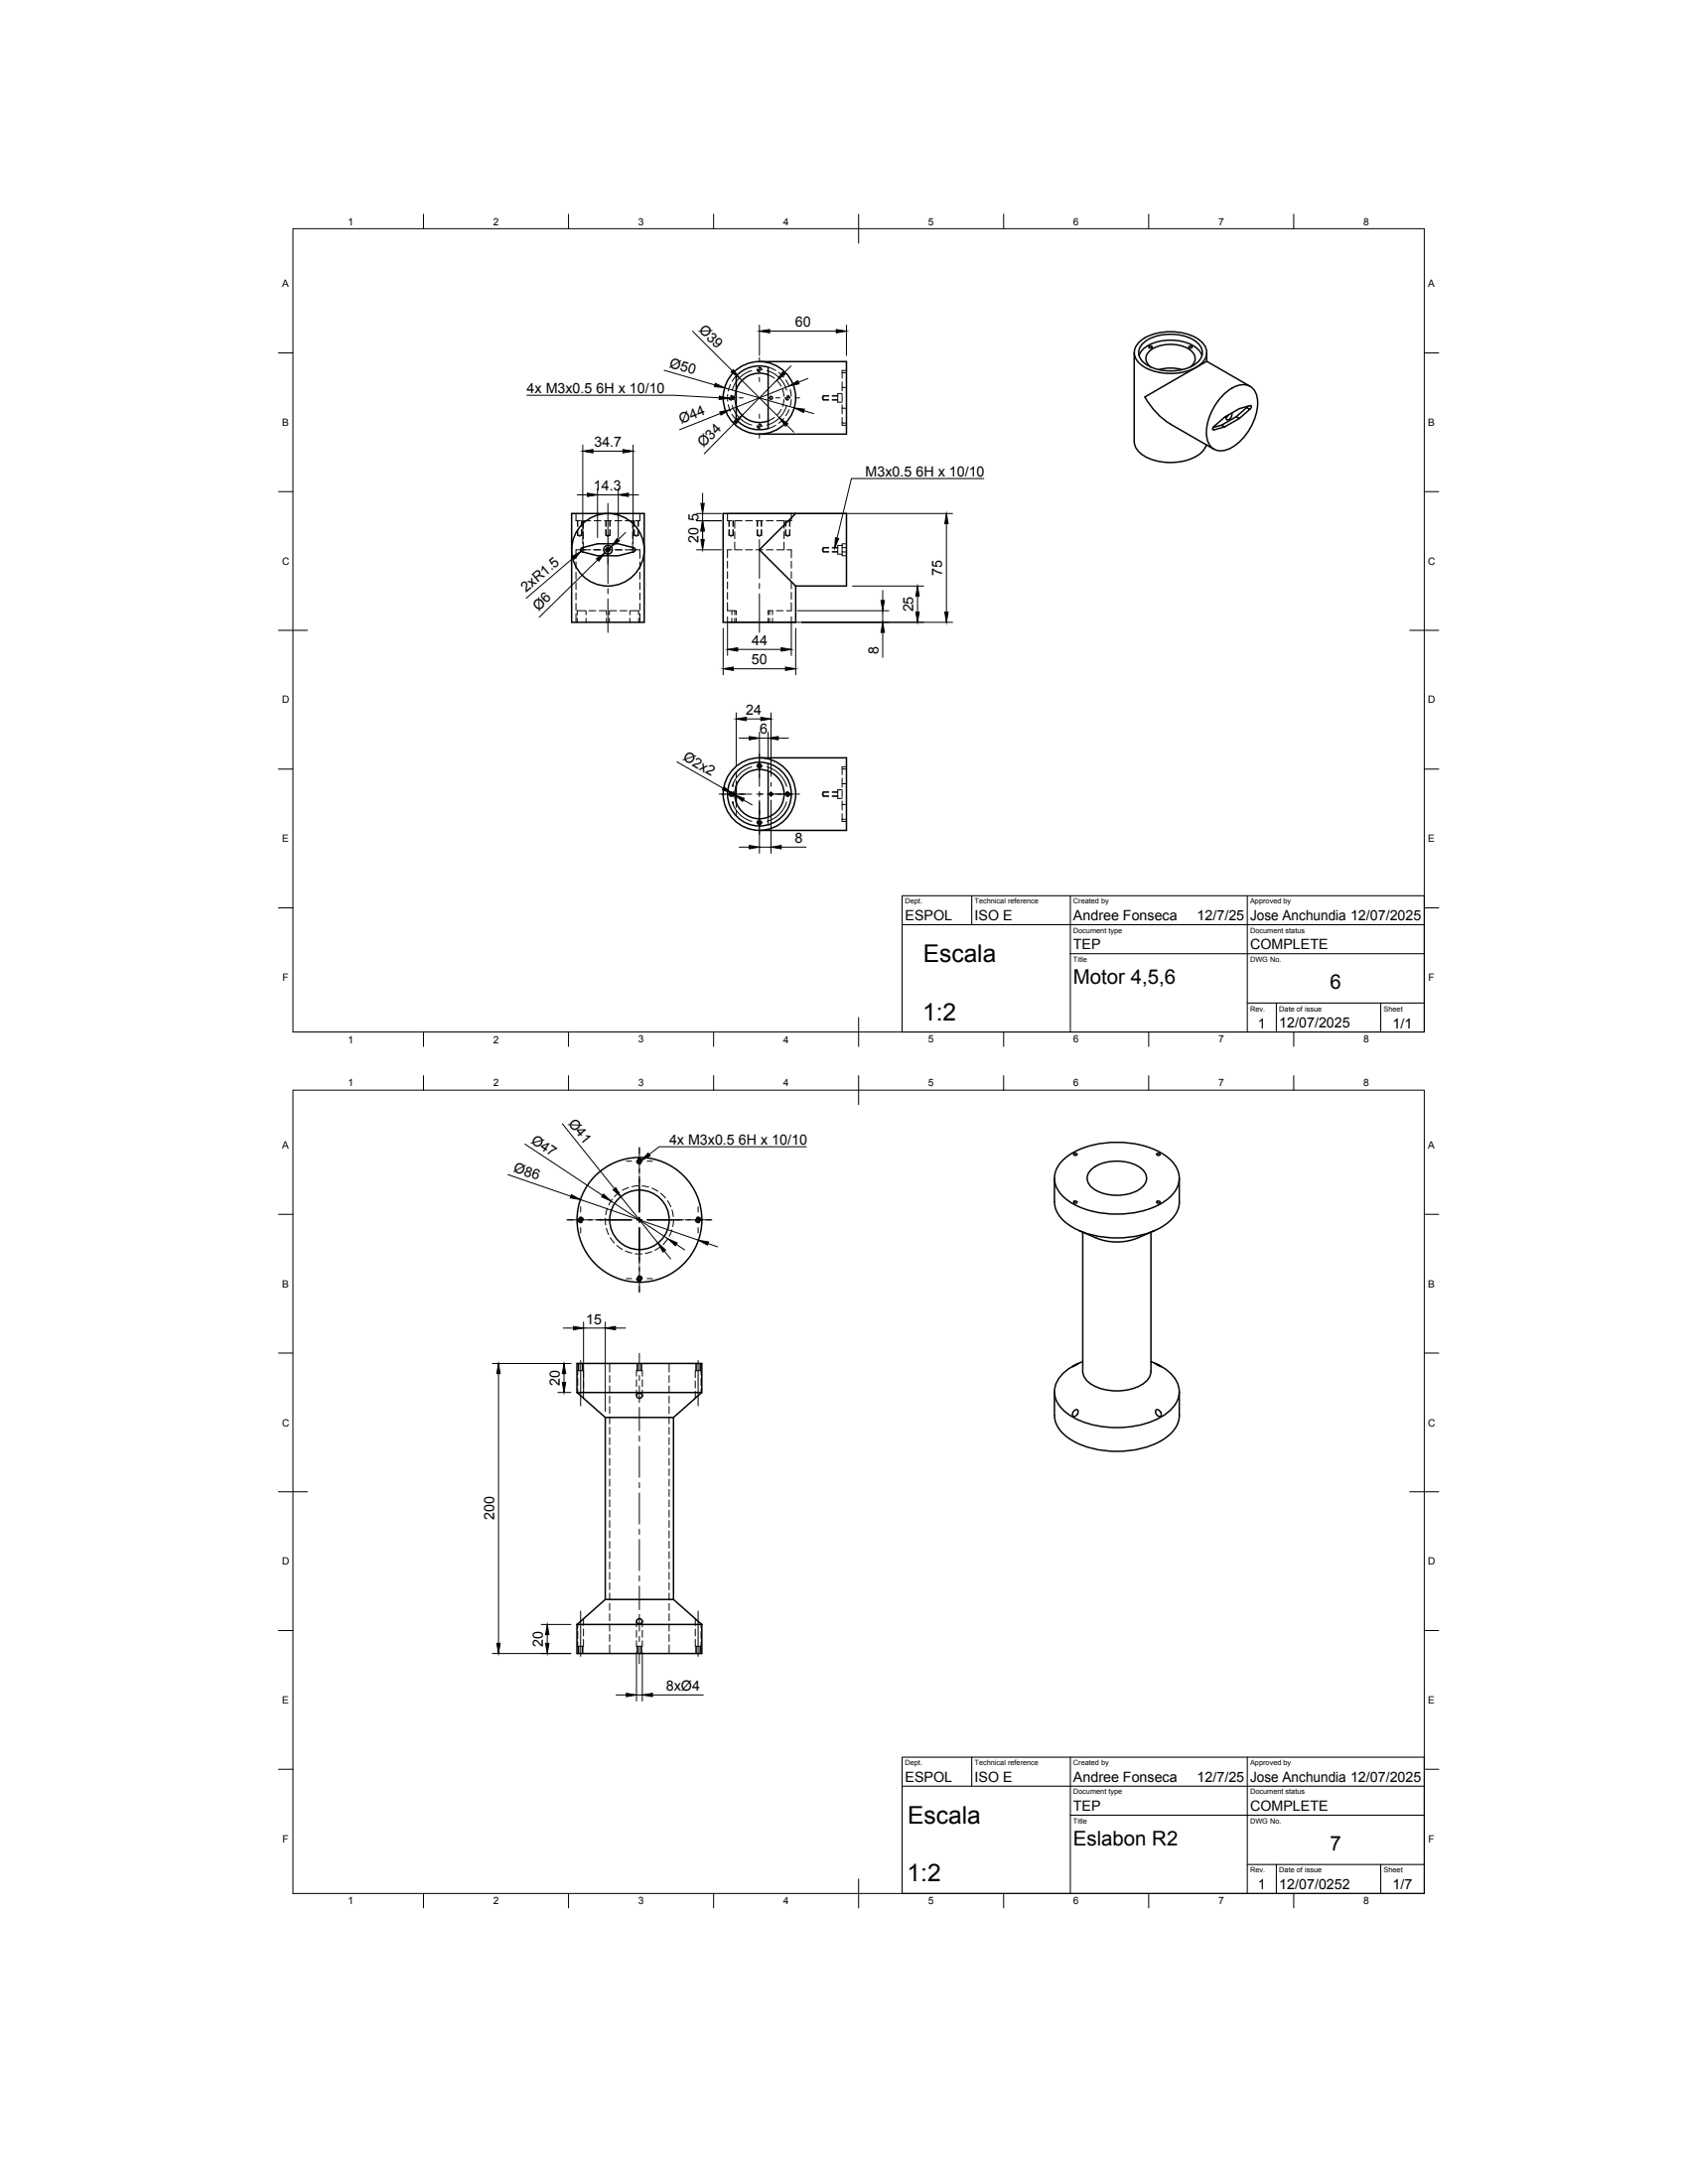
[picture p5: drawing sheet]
<svg xmlns="http://www.w3.org/2000/svg" width="216mm" height="279mm" viewBox="0 0 216 279" stroke-linecap="round" stroke-linejoin="round" font-family="sans-serif">
<g fill="none" stroke="#000" stroke-width=".13">
<path d="M37.5 29.3h144.7v102.7h-144.7zM54.2 27.4v1.9M72.7 27.4v1.9M91.3 27.4v1.9M109.8 27.4v3.7M128.4 27.4v1.9M146.9 27.4v1.9M165.5 27.4v1.9M35.6 45.1h1.9M67.4 50.6h18.8l6.3 .3M74.5 56.9v12.7M75.8 57.7h3.9"/>
<path d="M81 56.9v12.7M84.9 47.4l6.5 1.9M88.6 42.4l5.1 5M92.1 52.9l-5.2 2.1M92.7 49.6l8.9 2.6M93.1 50.5v.8M93.1 51.8l.3 .8M93.2 50.9h.6M93.2 50.8l.1 .3 .2 .1M93.3 50.9l.1 .2h.2M93.4 50.7h.2l.1 .2M93.4 49.2l-.3 .8"/>
<path d="M93.5 50.6v.6M93.6 50.6l.1 .1 .1 .2M93.6 53l.6 .7M93.7 51.9a3.6 3.6 0 0 0 2.4 2.5M94 51.1l.2 .9M94 54.1l-3.9 4M94.2 48.1l-.6 .7M94.2 49.8l-.2 .9M94.5 50.9h.5M94.6 48.3l5.1 5.2M96.1 47.4a3.6 3.6 0 0 0-2.4 2.5M96.8 47.3h.7"/>
<path d="M96.8 54.5h.7M96.8 54.5l.1 .2 .2 .1M96.8 47.2l.1 .2 .2 .2M96.9 54.5l.1 .2h.2M96.9 47.3l.1 .2h.2M97 54.3h.2l.2 .2M97 47.1h.2l.2 .2M97.1 41.6v3.9M97.1 45.7v.6M97.1 46.9v.7M97.1 48.3v.5M97.1 53v.5"/>
<path d="M97.1 54.2v.7M97.1 55.5v.6M97.2 54.2l.2 .2v.2M97.2 47l.2 .1v.2M98.1 47.4a3.6 3.6 0 0 1 2.5 2.5M98.2 47l1 .4M98.2 47.9l.9 .5M98.4 42.4h8.6M99.1 53.4l-.9 .5M99.2 50.9h.6M99.2 54.4l-1 .4M99.3 48.7l-4.4 4.4"/>
<path d="M99.4 48.7l.5 .7M99.6 47.6l.6 .7M99.9 52.4l-.5 .7M100.1 49.8l.2 .9M100.2 53.5l-.6 .6M100.3 51.1l-.2 .9M100.4 50.9h.7M100.5 50.8v.3l.2 .1M100.5 48.6l.4 .8M100.5 50.9l.1 .2h.3M100.6 51.9a3.6 3.6 0 0 1-2.5 2.5M100.6 54.4l.9 .9"/>
<path d="M100.6 50.7h.2l.2 .2M100.7 50.6v.6M100.8 50.6l.2 .1v.2M100.9 52.4l-.4 .8M100.9 49.4l-7.6 3M101.1 49.8l.1 .9M101.2 46.8l-.9 .9M101.2 51.1l-.1 .9M101.7 50.9h.6M102.8 52.5l1.3 .4M103.3 48.4l-1.2 .5M106 50.7h-.7l-.1 .2 .1 .2h.7"/>
<path d="M106 50.6h-.7v.6h.7M106.4 51.1h.8M106.4 50.7h.8M106.4 51.2h.8M106.4 50.6h.8M107.7 50.3h-.5v1.2h.5M107.7 48.9v.7h.6M107.7 51.8v.4h.6M107.7 53.4v.7h.6M107.7 54.1v.3h.6M107.7 47.7v.7M107.7 49.6v.4"/>
<path d="M107.7 50.5v.8M107.7 52.2v.7M108.3 47.4h-.6v.3h.6M108.3 41.6v3.9M182.2 45.1h1.8M35.6 62.9h1.9M73.3 71.4l-6 5.1M73.7 65.7v.9h.5M73.7 71.9v.9M73.7 73.2v.9M73.7 74.5v.9M73.7 75.9v.8"/>
<path d="M73.7 77.2v.9M73.7 78.5v1.1M73.8 79.1v.5M73.8 63.3h1.3M73.9 67.8v.7h.5v-.7M73.9 66.6v.7M73.9 67.8v.7l.2 .1 .3-.1v-.7M74.2 70.3h.7M74.2 70.3h-.5v1.1M74.4 66.6v.7M74.5 70.3l-.2 .2M74.5 70v.7"/>
<path d="M74.6 66.6v1M74.6 68v.9M74.6 69.4v.9M74.7 70.3h.8M74.7 66.6h.8M74.9 78.1h-1.1v.5M75 78.1v.5M75 79.1v.5M75.3 78.1h.9M75.9 70.3h.9M76 70.3h.9M76 66.6h.9"/>
<path d="M76.4 62.5v6.3M76.4 63.3h2.7M76.4 71.6l-7.4 7.4M76.6 78.1h.9M77.3 70.3h.9M77.3 66.6h.9M77.4 70.3h.7M77.5 67.8v.7h.5v-.7M77.5 66.6v.7M77.5 67.8v.7l.3 .1 .2-.1v-.7M77.6 78.1v.5M77.6 79.1v.5"/>
<path d="M77.8 64.4v10.2M77.8 75.3v.7M77.8 76.6v4.3M77.9 78.1v.5M77.9 79.1v.5M78 78.1h.9M78 66.6v.7M78 70.3a.29 .29 0 0 0-.3-.2 .29 .29 0 0 0-.2 .3 .29 .29 0 0 0 .3 .2M78.2 69.9l-.8 .8M78.6 70.3h.9M78.6 66.6h.9M78.8 70.3h.8"/>
<path d="M79.1 62.5v6.3M79.3 78.1h.9M80 70.3h.8M80 66.6h.8M80 68.1l-.9 .9M80.4 63.3h1.3M80.6 78.1v.5M80.6 79.1v.5M80.6 78.1h1.1v.5M80.6 70.3h.7M80.9 66.6v1M80.9 68v.9"/>
<path d="M80.9 69.4v.9M81 70v.7M81.1 67.8v.7h.6v-.7M81.1 66.6v.7M81.1 67.8v.7l.3 .1 .2-.1v-.7M81.3 70.3h.5v1.1M81.6 66.6v.7M81.7 66.6v.7M81.7 79.1v.5M81.8 65.7v.9h-.5M81.8 71.9v.9M81.8 73.2v.9"/>
<path d="M81.8 74.5v.9M81.8 75.9v.8M81.8 77.2v.9M81.8 78.5v1.1M89.1 66.6h3.2M89.1 70.3h3.2M89.1 65.7h3.2M89.9 63.1v1.3M89.9 65.7v.9M89.9 67.9v1.3M93 77.1v1h1.2v.5M93 65.7v.9h.6"/>
<path d="M93 71.8v.9M93 73.1v.9M93 74.5v.8M93 75.8v.9M93.1 78.9v5M93.2 67.8v.7h.6v-.7M93.2 66.6v.7M93.3 67.8v.7l.2 .1 .2-.1v-.7M93.3 66.6v.7M93.3 79.6h28.5M93.3 65.7h28.5M93.6 70.3h-.6v1.1"/>
<path d="M93.6 78.1v.5M93.6 79.1v.5M93.7 66.6v.7M93.8 66.6v.7M94 66.6v1M94 68v.9M94 69.4v.9M94 78.1v.5M94 79.1v.5M94 70.3h.9M94 66.6h.9M94.2 79.1v.5"/>
<path d="M95.4 70.3h.8M95.4 66.6h.8M96.7 70.3h.9M96.7 66.6h.9M96.8 67.8v.7h.6v-.7M96.8 66.6v.7M96.9 67.8v.7l.2 .1 .3-.1v-.7M96.9 66.6v.7M97.1 69v5M97.1 74.6v.7M97.1 76v4.9M97.4 66.6v.7"/>
<path d="M98 70.3h.9M98 66.6h.9M98.2 79.1v.5M98.4 78.1v.5M98.4 79.1v.5M98.8 78.1v.5M98.8 79.1v.5M98.8 78.1h-.6v.5M99.3 78.1h.9M99.3 70.3h.9M99.3 66.6h.9M100.3 66.6v1"/>
<path d="M100.3 68v.9M100.3 69.4v.9M100.5 67.8v.7h.5v-.7M100.5 66.6v.7M100.5 67.8v.7l.3 .1 .2-.1v-.7M100.7 70.3h.5v1.1M101 66.6v.7M101.2 77.1v1h-.6M101.2 65.7v.9h-.5M101.2 71.8v.9M101.2 73.1v.9M101.2 74.5v.8"/>
<path d="M101.2 75.8v.9M101.2 78.9v5M102 78.1h11.7M106 70.1h-.7l-.1 .2 .1 .3h.7M106 70h-.7v.6h.7M106.4 70.6h.8M106.4 70.1h.8M106.4 70h.8M107.7 69.8h-.5v1.1h.5M107.7 70.1v.5h.6M107.7 70.6v.5h.6M108.3 69.6h-.6v.5h.6"/>
<path d="M109 75h9.1M112.9 75.5v1.3M112.9 78.1v1.5M117.4 76.3v2M121.1 67v11.3M125.8 61.2h-16.9l-1.8 7.6M182.2 62.9h1.8M35.6 80.6h3.7M35.6 98.4h1.9M86.6 97.5l5.9 3.4M92.5 80.4v5.9M93.8 85.6h6.7"/>
<path d="M94.2 91.2v6.8M94.2 98.8v.6M94.2 99.9v.6M94.3 83.1h5.6M94.5 94.4h1.3M95.5 92h1.8M96.1 98.1a3.6 3.6 0 0 0-2.4 2.5M97.1 97.7a.29 .29 0 0 0-.2 .3 .29 .29 0 0 0 .3 .3 .29 .29 0 0 0 .2-.4M97.1 93.7v6.9M97.1 94.4h1.1M97.5 98h-.7M98.1 98.1a3.6 3.6 0 0 1 2.5 2.5"/>
<path d="M98.2 93.7v3.2M98.2 97.7v.9M98.6 91.2v8.1M99.5 94.4h1.3M101.8 80.4v5.9M107.7 99.5v.8h.6M107.7 98.4v.7M108.3 98.1h-.6v.3h.6M112.9 80.9v3.2M180.3 80.6h3.7M182.2 98.4h1.8M35.6 116.1h1.9"/>
<path d="M92 101.6h4.1M93.5 101.3a.29 .29 0 0 0-.3 .3 .29 .29 0 0 0 .4 .3 .29 .29 0 0 0 .2-.4M93.5 101.3v.6M93.6 101.5l.4 .2M93.7 102.6a3.6 3.6 0 0 0 2.4 2.5M93.8 100.1v.5M93.8 101.3v.6M93.8 102.6v.5M94.2 102.7v.6M94.2 103.7v.7M94.5 108.4h1.3M95.1 102.3l1.1 .7"/>
<path d="M96.8 101.6h.8M97.1 104.9a.29 .29 0 0 0-.2 .4 .29 .29 0 0 0 .3 .2 .29 .29 0 0 0 .2-.3M97.1 101.3v.6M97.1 102.4v6.8M97.1 108.4h1.5M97.5 105.2h-.7M98.1 101.6h3.5M98.2 104.5v1M98.6 100.1v.5M98.6 101.3v.6M98.6 102.4v6.8M99.9 108.4h3.2"/>
<path d="M100.6 102.6a3.6 3.6 0 0 1-2.5 2.5M100.7 101.3a.29 .29 0 0 0-.2 .3 .29 .29 0 0 0 .3 .3 .29 .29 0 0 0 .2-.4M100.7 101.3v.6M101.7 101.6h.6M106 101.4h-.7l-.1 .2 .1 .2h.7M106 101.3h-.7v.6h.7M106.4 101.8h.8M106.4 101.4h.8M106.4 101.9h.8M106.4 101.3h.8M107.7 101h-.5v1.2h.5M107.7 104.1v.7h.6"/>
<path d="M107.7 104.8v.3h.6M107.7 100.3v.4M107.7 101.2v.8M107.7 102.5v.4M108.3 102.9h-.6v.7M115.4 118.3h66.8M124.3 114.6v3.7M136.9 114.6v17.4M159.5 114.6v17.4M182.2 116.1h1.8M37.5 139.5h144.7v102.7h-144.7zM54.2 132v1.9"/>
<path d="M54.2 137.6v1.9M72.7 132v1.9M72.7 137.6v1.9M91.3 132v1.9M91.3 137.6v1.9M109.8 130.2v3.7M109.8 137.6v3.7M115.4 132v-17.4h66.8v17.4M128.4 132v1.9M128.4 137.6v1.9M136.9 122h45.3M146.9 132v1.9"/>
<path d="M146.9 137.6v1.9M159.5 128.3h22.7M163.2 128.3v3.7M165.5 132v1.9M165.5 137.6v1.9M176.6 128.3v3.7M35.6 155.4h1.9M65 150.3l8 2.7M67.1 146.4l10 6.5M71.9 143.8l6.7 8.3M72.5 156.1h3.4M73.9 156.1a.37 .37 0 0 0 .5 .3"/>
<path d="M74.1 155.7a.37 .37 0 0 1 .5 .4M74.2 155.8a.29 .29 0 0 0-.2 .4 .29 .29 0 0 0 .5 .1 .29 .29 0 0 0-.1-.5h-.1M74.2 153.5l15.1 5.2M74.3 154.4v.7M74.3 155.7v.7M74.3 157.1v.6M76.1 156.1h4.7M77.4 155.8l.1 .9M77.6 157.1l.2 .9M77.7 154.6l-.2 .8M78.1 158.3l.5 .7M78.1 153.7l7.3 4.8"/>
<path d="M78.3 153.4l-.4 .8M78.9 159.3l.7 .5M79.2 152.5l-.6 .6M79.4 153.1l4.8 5.9M80.1 148.6h.7M80.4 151.9l-.8 .4M81.4 148.5a.37 .37 0 0 0 .6 .4M81.4 156.1h.7M81.4 148.6h.7M81.6 148.2a.37 .37 0 0 1 .6 .3M81.7 151.7l-.9 .1M81.7 148.3a.3 .3 0 0 0-.2 .4 .3 .3 0 0 0 .5 0 .3 .3 0 0 0-.2-.4"/>
<path d="M81.8 146.8v3.4M81.8 150.4v4.7M81.8 155.7v.7M81.8 157.1v4.6M82.1 151.7l.9 .2M82.8 156.1h4.6M82.8 148.6h.6M83.4 152l.7 .4M84.5 159.5l-.7 .4M84.5 152.7l.6 .6M85.4 158.5l-.6 .7M85.4 153.6l.4 .8"/>
<path d="M85.9 157.3l-.3 .8M85.9 154.8l.2 .8M86.1 156.1l-.1 .8M86.5 159.2l1.1 .7M87.6 156.1h3.5M88.9 156.1a.36 .36 0 0 0 .6 .3M89.1 155.7a.38 .38 0 0 1 .6 .4M89.3 155.8a.29 .29 0 0 0-.3 .4 .29 .29 0 0 0 .5 .1 .29 .29 0 0 0-.1-.5h-.1M89.3 154.4v.7M89.3 155.7v.7M89.3 157.1v.6M90.5 159.1l1.3 .4"/>
<path d="M103.1 146.7h-18.8l-1.3 1M182.2 155.4h1.8M35.6 173.1h1.9M63 174.4h10M63.8 175.7v34.5M71.4 178.1h1.6M72 169.9h1.3M72.1 175.7v1.1M73.9 176.3v.9M73.9 177.7v.5M74 174.4v1M74.3 174.1v5.7"/>
<path d="M74.5 174.4v1M74.6 174.4v1M74.6 175.4h-.7v.5M74.6 169.1v9.8M74.6 169.9h2.8M77.4 169.1v11.5M78 174.4v1.1M78 176v.9M78 177.3v.9M78 178.6v.9M78 179.9v.9M78.7 169.9h1.3"/>
<path d="M80 160l.8 .3M80.1 163.6h.7M81.2 160.4h.9M81.4 176.1v-.7h.8v.7M81.4 163.6a.38 .38 0 0 0 .6 .3M81.4 176.5v.9M81.4 177.8v.7M81.4 163.6h.7M81.5 174.4v1M81.6 163.3v-.1a.37 .37 0 0 1 .6 .4M81.7 163.3a.3 .3 0 0 0-.2 .4 .3 .3 0 0 0 .5 .1 .3 .3 0 0 0-.2-.5M81.8 161.9v3.4"/>
<path d="M81.8 173.1v2.2M81.8 176v.6M81.8 177.3v2.1M82 174.4v1M82.1 174.4v1M82.2 176.5v.9M82.2 177.8v.7M82.8 163.6h.6M83.4 160.1l-.9 .3M85 160l.8 1.1M85.6 174.4v1.1M85.6 176v.9"/>
<path d="M85.6 177.3v.9M85.6 178.6v.9M85.6 179.9v.9M88.9 176.7v.9M88.9 178v.9M89 174.4v1M89.1 174.4v1M89.3 174.1v5.7M89.5 174.4v1M89.6 174.4v1M89.7 175.9v-.5h-.8v.8M89.7 176.3v.9"/>
<path d="M89.7 177.7v.5M182.2 173.1h1.8M35.6 190.8h3.7M78 181.3v.9M78 182.6v.9M78 183.9v.9M78 185.2v.9M78 186.6v.9M78 187.9v.9M78 189.2v.9M78 190.5v.9M78 191.9v.9"/>
<path d="M78 193.2v.9M78 194.5v.9M78 195.9v.8M78 197.2v.9M78 198.5v.9M78 199.8v.9M81.8 180v3M81.8 183.7v.7M81.8 185v4M81.8 189.7v.6M81.8 191v4M81.8 195.6v.7"/>
<path d="M81.8 197v3.9M85.6 181.3v.9M85.6 182.6v.9M85.6 183.9v.9M85.6 185.2v.9M85.6 186.6v.9M85.6 187.9v.9M85.6 189.2v.9M85.6 190.5v.9M85.6 191.9v.9M85.6 193.2v.9M85.6 194.5v.9"/>
<path d="M85.6 195.9v.8M85.6 197.2v.9M85.6 198.5v.9M85.6 199.8v.9M180.3 190.8h3.7M35.6 208.6h1.9M63 211.5h10M69.2 207.8h3.8M70 209.1v1.1M73.9 207.7v.6M73.9 208.7v.9M74 210.6v.9"/>
<path d="M74.3 206.1v5.8M74.5 210.6v.9M74.6 210.6v.9M74.6 209.7v.9h-.7v-.5M74.6 207.1v.9M74.6 208.4v.9M78 201.2v.8M78 202.5v.9M78 203.8v.9M78 205.1v.9M78 206.5v.8M78 207.8v.9"/>
<path d="M78 209.1v.9M78 210.4v1.1M78.8 216.8h1.3M81.4 209.9v.7h.8v-.7M81.4 207.4v.7M81.4 208.6v.9M81.4 211.4v6.2M81.4 216.8h.8M81.5 210.6v.9M81.8 201.6v.7M81.8 202.9v3M81.8 206.5v2.2"/>
<path d="M81.8 209.3v.7M81.8 210.7v2.1M82 210.6v.9M82.1 210.6v.9M82.2 207.4v.7M82.2 208.6v.9M82.2 211.4v6.2M83.4 216.8h6.6M85.6 201.2v.8M85.6 202.5v.9M85.6 203.8v.9M85.6 205.1v.9"/>
<path d="M85.6 206.5v.8M85.6 207.8v.9M85.6 209.1v.9M85.6 210.4v1.1M88.9 209.7v.9h.8v-.5M88.9 207.1v.9M88.9 208.4v.9M89 210.6v.9M89.1 210.6v.9M89.3 206.1v5.8M89.5 210.6v.9M89.6 210.6v.9"/>
<path d="M89.7 207.7v.6M89.7 208.7v.9M182.2 208.6h1.8M35.6 226.3h1.9M115.4 228.5h66.8M124.3 224.8v3.7M136.9 224.8v17.4M136.9 232.2h45.3M159.5 224.8v17.4M159.5 238.5h22.7M163.2 238.5v3.7M176.6 238.5v3.7"/>
<path d="M182.2 226.3h1.8M54.2 242.2v1.9M72.7 242.2v1.9M91.3 242.2v1.9M109.8 240.4v3.7M115.4 242.2v-17.4h66.8v17.4M128.4 242.2v1.9M146.9 242.2v1.9M165.5 242.2v1.9"/>
<circle cx="93.8" cy="101.6" r=".18"/>
</g>
<g fill="none" stroke="#000" stroke-width=".19">
<path d="M94.2 52a3.2 3.2 0 0 0 4 1.8M94.2 48.1a4.1 4.1 0 0 1 4-1.1v7.8a4.1 4.1 0 0 1-4-1.1zM97.1 46.3h11.2v9.2h-11.2M98.2 47.9a3.2 3.2 0 0 0-4 1.9M145.1 45.1v11.4M145.1 56.5a2.49 2.49 0 0 0 1.8 2.1 7.2 7.2 0 0 0 6.3-.3l.5-.4 .4-.5 .2-.5M145.7 45.5a3.6 3.6 0 0 1 3.2-1.9 5.7 5.7 0 0 1 4.3 1l.3 .4 .2 .5M145.8 43.6a6.8 6.8 0 0 1 7.8 0 1.8 1.8 0 0 1 0 3 6.8 6.8 0 0 1-7.8 0 1.8 1.8 0 0 1 0-3zM146.2 43.9a6 6 0 0 1 7 0 1.57 1.57 0 0 1 0 2.4 6 6 0 0 1-7 0 1.57 1.57 0 0 1 0-2.4zM147 44.3h.2l.2 .1-.2 .1-.3-.1zM147.2 47a1.25 1.25 0 0 1-.1-2.1 4.6 4.6 0 0 1 5.2 0 1.24 1.24 0 0 1-.1 2.1M148.2 47.3a5.3 5.3 0 0 1 3 0"/>
<path d="M152.1 44.3h.2l.2 .1-.2 .1-.3-.1zM154.3 45.1v1.1l5.6 3.2M154.4 46.2l-8 4.6a9.6 9.6 0 0 0 3.3 3.5l5.6 3.2M155.2 54.7l1.1-.3 .3 .2-1.3 .4-.2-.1M155.3 54.5l-.2 .4 .1 .1h.1M156.3 54.4l1.8-1.1 .4 .2-1.9 1.1M156.4 50.5a3.8 3.8 0 0 1 3-1.3 1.83 1.83 0 0 1 1.4 1.6 6.8 6.8 0 0 1-3.9 6.7 1.81 1.81 0 0 1-2.5-1.4 6.9 6.9 0 0 1 2-5.6zM157.1 53.1l-.3 .3M157.6 52.8a.71 .71 0 0 1-.6 .9l-.2-.1v-.3M158.1 53.3l1.4-1.2 .4 .3-1.4 1.1M159.6 52l-.1 .1M159.9 52.4l.2-.4-.1-.1a7.8 7.8 0 0 0-4.7 2.6"/>
<path d="M73.1 65.7h9.3v13.9h-9.3zM81 70.1a9.3 9.3 0 0 0-6.6 0 .28 .28 0 0 0-.1 .3 .28 .28 0 0 0 .2 .2l1.9 .5h2.7l1.9-.5M81 70.1a.28 .28 0 0 1 .3 .2 .28 .28 0 0 1-.3 .3M92.5 65.7h9.3l-4.7 4.6 4.7 4.7v4.6h-9.3zM101.8 65.7h6.5v9.3h-6.5M97.1 97h11.2v9.2h-11.2M98.2 98.6v5.9M94.2 100.5v2.2M134.9 150.7v3.1a3.5 3.5 0 0 0 1.5 2.7 11.9 11.9 0 0 0 10.1 1.4 6.9 6.9 0 0 0 3.9-2.7l.3-.7 .1-.7v-3.1M135.7 148.7a9.2 9.2 0 0 1 6.6-2.6 11.2 11.2 0 0 1 7 1.9 3.2 3.2 0 0 1 0 5.4 11.7 11.7 0 0 1-9.2 1.6 7.2 7.2 0 0 1-4.9-2.9 2.88 2.88 0 0 1 .5-3.4zM137.4 147.6h.3l.1 .1-.1 .1h-.3l-.1-.1zM137.4 153.7h.3l.1 .1-.1 .1h-.3l-.1-.1z"/>
<path d="M138 157.4a10 10 0 0 0 4.9 1.5 6.7 6.7 0 0 0 2.6-.5l2.2-1M138.5 157.6v17.8a2.17 2.17 0 0 0 1.3 1.8 6.6 6.6 0 0 0 6.7-.4l.4-.4 .2-.5 .1-.5v-17.8M139.6 149.6a5.6 5.6 0 0 1 6.5 0 1.45 1.45 0 0 1 0 2.3 5.6 5.6 0 0 1-6.5 0 1.45 1.45 0 0 1 0-2.3zM148 147.6h.3l.1 .1-.1 .1h-.3l-.1-.1zM148 153.7h.3l.1 .1-.1 .1h-.3l-.1-.1zM73.8 178.1l3.6 3.2M73.8 178.1v-3.7h16v3.7l-3.7 3.2M73.8 178.1h16M134.9 178v3.1a3.5 3.5 0 0 0 1.5 2.7 11.9 11.9 0 0 0 10.1 1.4 6.9 6.9 0 0 0 3.9-2.7l.3-.7 .1-.7v-3.1M137.2 174.8l.7-.3zM138.5 174.2a5.7 5.7 0 0 0-3.4 2.8 3.1 3.1 0 0 0 1.2 3.7 11.4 11.4 0 0 0 8.8 1.8 8.4 8.4 0 0 0 4.9-2.4 2.96 2.96 0 0 0-.2-4.3 7.2 7.2 0 0 0-2.6-1.6M147.8 174.5l.7 .3z"/>
<path d="M77.4 181.3h8.7M77.4 181.3v23.3M86.1 181.3v23.3M137.4 180.5a.3 .3 0 0 1 .4-.1 .3 .3 0 0 1 .1 .4l-.1 .1a.32 .32 0 0 1-.3 .3 .32 .32 0 0 1-.3-.3zM147.9 180.4a.53 .53 0 0 1 .5 .2 .53 .53 0 0 1 0 .6h-.2l-.3-.3a.45 .45 0 0 1 0-.5zM73.8 207.8h16M73.8 207.8v3.7h16v-3.7M77.4 204.6l-3.6 3.2M77.4 204.6h8.7M86.1 204.6l3.7 3.2"/>
<circle cx="93.8" cy="50.9" r=".18"/>
<circle cx="97.1" cy="50.9" r="4.6"/>
<circle cx="98.6" cy="50.9" r=".18"/>
<circle cx="77.8" cy="70.3" r=".55"/>
<circle cx="77.8" cy="70.3" r=".23"/>
<circle cx="77.8" cy="70.3" r="4.6"/>
<circle cx="97.1" cy="98" r=".23"/>
<circle cx="93.5" cy="101.6" r=".23"/>
<circle cx="97.1" cy="101.6" r="4.1"/>
<circle cx="97.1" cy="101.6" r="3.2"/>
<circle cx="97.1" cy="105.2" r=".23"/>
<circle cx="97.1" cy="101.6" r="4.6"/>
<circle cx="98.6" cy="101.6" r=".18"/>
<circle cx="100.8" cy="101.6" r=".23"/>
<circle cx="74.3" cy="156.1" r=".23"/>
<circle cx="81.8" cy="156.1" r="8"/>
<circle cx="81.8" cy="156.1" r="3.8"/>
<circle cx="81.8" cy="148.5" r=".23"/>
<circle cx="89.3" cy="156.1" r=".23"/>
<circle cx="81.8" cy="163.6" r=".23"/>
<circle cx="81.8" cy="178.5" r=".35"/>
<circle cx="81.8" cy="207.4" r=".35"/>
</g>
<g fill="#000" stroke="#000" stroke-width=".13">
<path d="M74.5 57.7l1.3-.2v.4zM79.7 57.5l1.3 .2-1.3 .2zM91.5 49l1.2 .6-1.3-.1zM92 50.7l1.3 .3-1.3 .1zM92.1 52.7l1.2-.3-1.1 .7zM93.5 47.6l.3-.3 .8 1zM93.8 53.9l1.1-.8-.7 1.1zM97.1 42.4l1.3-.2v.4zM100.1 47.6l.3 .3-1.1 .8zM99.7 53.5l1.1 .7-.3 .3zM100.9 49.4l1.1-.7 .2 .4zM101.6 52.2l1.3 .1-.1 .5z"/>
<path d="M107 42.2l1.3 .2-1.3 .2zM73.2 71.2l1.1-.7-.8 1zM75.1 63.1l1.3 .2-1.3 .2zM76.3 71.5l1.1-.8-.8 1.1zM78.9 68.9l.3 .3-1 .7zM79.1 63.3l1.3-.2v.4zM89.6 64.4h.5l-.2 1.3zM89.9 66.6l.2 1.3h-.5zM89.6 69h.5l-.2 1.3zM106.9 68.8l.4 .1-.5 1.2zM112.7 76.8h.4l-.2 1.3zM117.4 75l.2 1.3h-.5z"/>
<path d="M117.1 78.3h.5l-.2 1.3zM121.1 65.7l.2 1.3h-.5zM120.8 78.3h.5l-.2 1.3zM92.5 85.6l1.3-.3v.5zM93.1 83.1l1.2-.2v.4zM94.2 92l1.3-.2v.4zM95.8 94.2l1.3 .2-1.3 .3zM97.3 91.8l1.3 .2-1.3 .2zM98.2 94.4l1.3-.2v.5zM99.9 82.9l1.3 .2-1.3 .2zM100.5 85.3l1.3 .3-1.3 .2zM112.9 79.6l.2 1.3h-.4z"/>
<path d="M92.6 100.7l1 .8-1.2-.5zM94 101.7l1.2 .4-.2 .4zM95.8 108.2l1.3 .2-1.3 .2zM98.6 108.4l1.3-.2v.4zM73.1 152.8l1.1 .7-1.3-.3zM77.2 152.8l.9 .9-1.2-.6zM78.4 152.2l.4-.3 .6 1.2zM82.9 147.5l.3 .4-1.2 .6zM84.2 159l.9 .9-.3 .3zM85.4 158.5l1.2 .5-.2 .4zM89.3 158.7l1.3 .2-.1 .4zM63.8 174.4l.2 1.3h-.5z"/>
<path d="M72.1 174.4l.3 1.3h-.5zM71.9 176.8h.5l-.3 1.3zM73.3 169.7l1.3 .2-1.3 .2zM77.4 169.9l1.3-.2v.4zM63.5 210.2h.5l-.2 1.3zM69.8 210.2h.4l-.2 1.3zM70 207.8l.2 1.3h-.4zM80.1 216.6l1.3 .2-1.3 .3zM82.2 216.8l1.2-.2v.5z"/>
</g>
<g font-size="3.1">
<text x="118.1" y="123.1">Escala</text>
<text x="118" y="130.5">1:2</text>
<text x="116.1" y="233.3">Escala</text>
<text x="116" y="240.7">1:2</text>
</g>
<g font-size="2.6">
<text x="137.3" y="125.9">Motor 4,5,6</text>
<text x="170.1" y="126.6">6</text>
<text x="137.3" y="236.1">Eslabon R2</text>
<text x="170.1" y="236.8">7</text>
</g>
<g font-size="1.8">
<text x="101.7" y="41.8">60</text>
<text x="85.5" y="46.9" transform="rotate(16 85.5 46.9)">Ø50</text>
<text x="89.3" y="42.3" transform="rotate(45 89.3 42.3)">Ø39</text>
<text x="67.4" y="50.3">4x M3x0.5</text>
<text x="76.3" y="50.3">6H x 10/10</text>
<text x="76" y="57.2">34.7</text>
<text x="87.1" y="54.3" transform="rotate(-22 87.1 54.3)">Ø44</text>
<text x="90" y="57.3" transform="rotate(-45 90 57.3)">Ø34</text>
<text x="75.9" y="62.8">14.3</text>
<text x="110.7" y="61">M3x0.5</text>
<text x="117.2" y="61">6H x 10/10</text>
<text x="89.3" y="69.5" transform="rotate(-90 89.3 69.5)">20</text>
<text x="89.3" y="66.7" transform="rotate(-90 89.3 66.7)">5</text>
<text x="67.3" y="75.8" transform="rotate(-41 67.3 75.8)">2xR1.5</text>
<text x="120.5" y="73.7" transform="rotate(-90 120.5 73.7)">75</text>
<text x="68.9" y="78.3" transform="rotate(-44 68.9 78.3)">Ø6</text>
<text x="96.2" y="82.6">44</text>
<text x="112.4" y="83.7" transform="rotate(-90 112.4 83.7)">8</text>
<text x="116.8" y="78.3" transform="rotate(-90 116.8 78.3)">25</text>
<text x="96.1" y="85">50</text>
<text x="95.4" y="91.5">24</text>
<text x="97.2" y="93.9">6</text>
<text x="87.3" y="97.2" transform="rotate(30 87.3 97.2)">Ø2x2</text>
<text x="101.7" y="107.8">8</text>
<text x="115.8" y="117.7">ESPOL</text>
<text x="124.7" y="117.7">ISO E</text>
<text x="137.3" y="117.7">Andree Fonseca</text>
<text x="153.1" y="117.7">12/7/25</text>
<text x="159.9" y="117.7">Jose Anchundia 12/07/2025</text>
<text x="137.3" y="121.5">TEP</text>
<text x="159.9" y="121.5">COMPLETE</text>
<text x="160.9" y="131.5">1</text>
<text x="163.6" y="131.5">12/07/2025</text>
<text x="178.1" y="131.5">1/1</text>
<text x="72.6" y="143.7" transform="rotate(51 72.6 143.7)">Ø41</text>
<text x="65.6" y="149.9" transform="rotate(19 65.6 149.9)">Ø86</text>
<text x="67.8" y="146.1" transform="rotate(34 67.8 146.1)">Ø47</text>
<text x="85.6" y="146.4">4x M3x0.5</text>
<text x="94.5" y="146.4">6H x 10/10</text>
<text x="75" y="169.4">15</text>
<text x="71.6" y="177.3" transform="rotate(-90 71.6 177.3)">20</text>
<text x="63.2" y="194.5" transform="rotate(-90 63.2 194.5)">200</text>
<text x="69.5" y="210.7" transform="rotate(-90 69.5 210.7)">20</text>
<text x="85.2" y="216.3">8xØ4</text>
<text x="115.8" y="227.9">ESPOL</text>
<text x="124.7" y="227.9">ISO E</text>
<text x="137.3" y="227.9">Andree Fonseca</text>
<text x="153.1" y="227.9">12/7/25</text>
<text x="159.9" y="227.9">Jose Anchundia 12/07/2025</text>
<text x="137.3" y="231.7">TEP</text>
<text x="159.9" y="231.7">COMPLETE</text>
<text x="160.9" y="241.7">1</text>
<text x="163.6" y="241.7">12/07/0252</text>
<text x="178.1" y="241.7">1/7</text>
</g>
<g font-size="1.3">
<text x="44.5" y="28.8">1</text>
<text x="63.1" y="28.8">2</text>
<text x="81.6" y="28.8">3</text>
<text x="100.2" y="28.8">4</text>
<text x="118.7" y="28.8">5</text>
<text x="137.3" y="28.8">6</text>
<text x="155.8" y="28.8">7</text>
<text x="174.4" y="28.8">8</text>
<text x="36.1" y="36.7">A</text>
<text x="182.7" y="36.7">A</text>
<text x="36.1" y="54.5">B</text>
<text x="182.7" y="54.5">B</text>
<text x="36.1" y="72.2">C</text>
<text x="182.6" y="72.2">C</text>
<text x="36.1" y="90">D</text>
<text x="182.6" y="90">D</text>
<text x="36.1" y="107.7">E</text>
<text x="182.7" y="107.7">E</text>
<text x="36.1" y="125.5">F</text>
<text x="182.7" y="125.5">F</text>
<text x="44.5" y="133.4">1</text>
<text x="63.1" y="133.4">2</text>
<text x="81.6" y="133.4">3</text>
<text x="100.2" y="133.4">4</text>
<text x="118.7" y="133.4">5</text>
<text x="137.3" y="133.4">6</text>
<text x="155.8" y="133.4">7</text>
<text x="174.4" y="133.4">8</text>
<text x="44.5" y="139">1</text>
<text x="63.1" y="139">2</text>
<text x="81.6" y="139">3</text>
<text x="100.2" y="139">4</text>
<text x="118.7" y="139">5</text>
<text x="137.3" y="139">6</text>
<text x="155.8" y="139">7</text>
<text x="174.4" y="139">8</text>
<text x="36.1" y="146.9">A</text>
<text x="182.7" y="146.9">A</text>
<text x="36.1" y="164.7">B</text>
<text x="182.7" y="164.7">B</text>
<text x="36.1" y="182.4">C</text>
<text x="182.6" y="182.4">C</text>
<text x="36.1" y="200.2">D</text>
<text x="182.6" y="200.2">D</text>
<text x="36.1" y="217.9">E</text>
<text x="182.7" y="217.9">E</text>
<text x="36.1" y="235.7">F</text>
<text x="182.7" y="235.7">F</text>
<text x="44.5" y="243.6">1</text>
<text x="63.1" y="243.6">2</text>
<text x="81.6" y="243.6">3</text>
<text x="100.2" y="243.6">4</text>
<text x="118.7" y="243.6">5</text>
<text x="137.3" y="243.6">6</text>
<text x="155.8" y="243.6">7</text>
<text x="174.4" y="243.6">8</text>
</g>
<g font-size=".9">
<text x="115.8" y="115.6">Dept.</text>
<text x="124.7" y="115.6">Technical reference</text>
<text x="137.3" y="115.6">Created by</text>
<text x="137.3" y="119.3">Document type</text>
<text x="159.9" y="115.6">Approved by</text>
<text x="159.9" y="119.3">Document status</text>
<text x="137.3" y="123">Title</text>
<text x="159.9" y="123">DWG No.</text>
<text x="159.9" y="129.4">Rev.</text>
<text x="163.6" y="129.4">Date of issue</text>
<text x="177" y="129.4">Sheet</text>
<text x="115.8" y="225.8">Dept.</text>
<text x="124.7" y="225.8">Technical reference</text>
<text x="137.3" y="225.8">Created by</text>
<text x="159.9" y="225.8">Approved by</text>
<text x="137.3" y="229.5">Document type</text>
<text x="137.3" y="233.3">Title</text>
<text x="159.9" y="229.5">Document status</text>
<text x="159.9" y="233.3">DWG No.</text>
<text x="159.9" y="239.6">Rev.</text>
<text x="163.6" y="239.6">Date of issue</text>
<text x="177" y="239.6">Sheet</text>
</g>
</svg>
